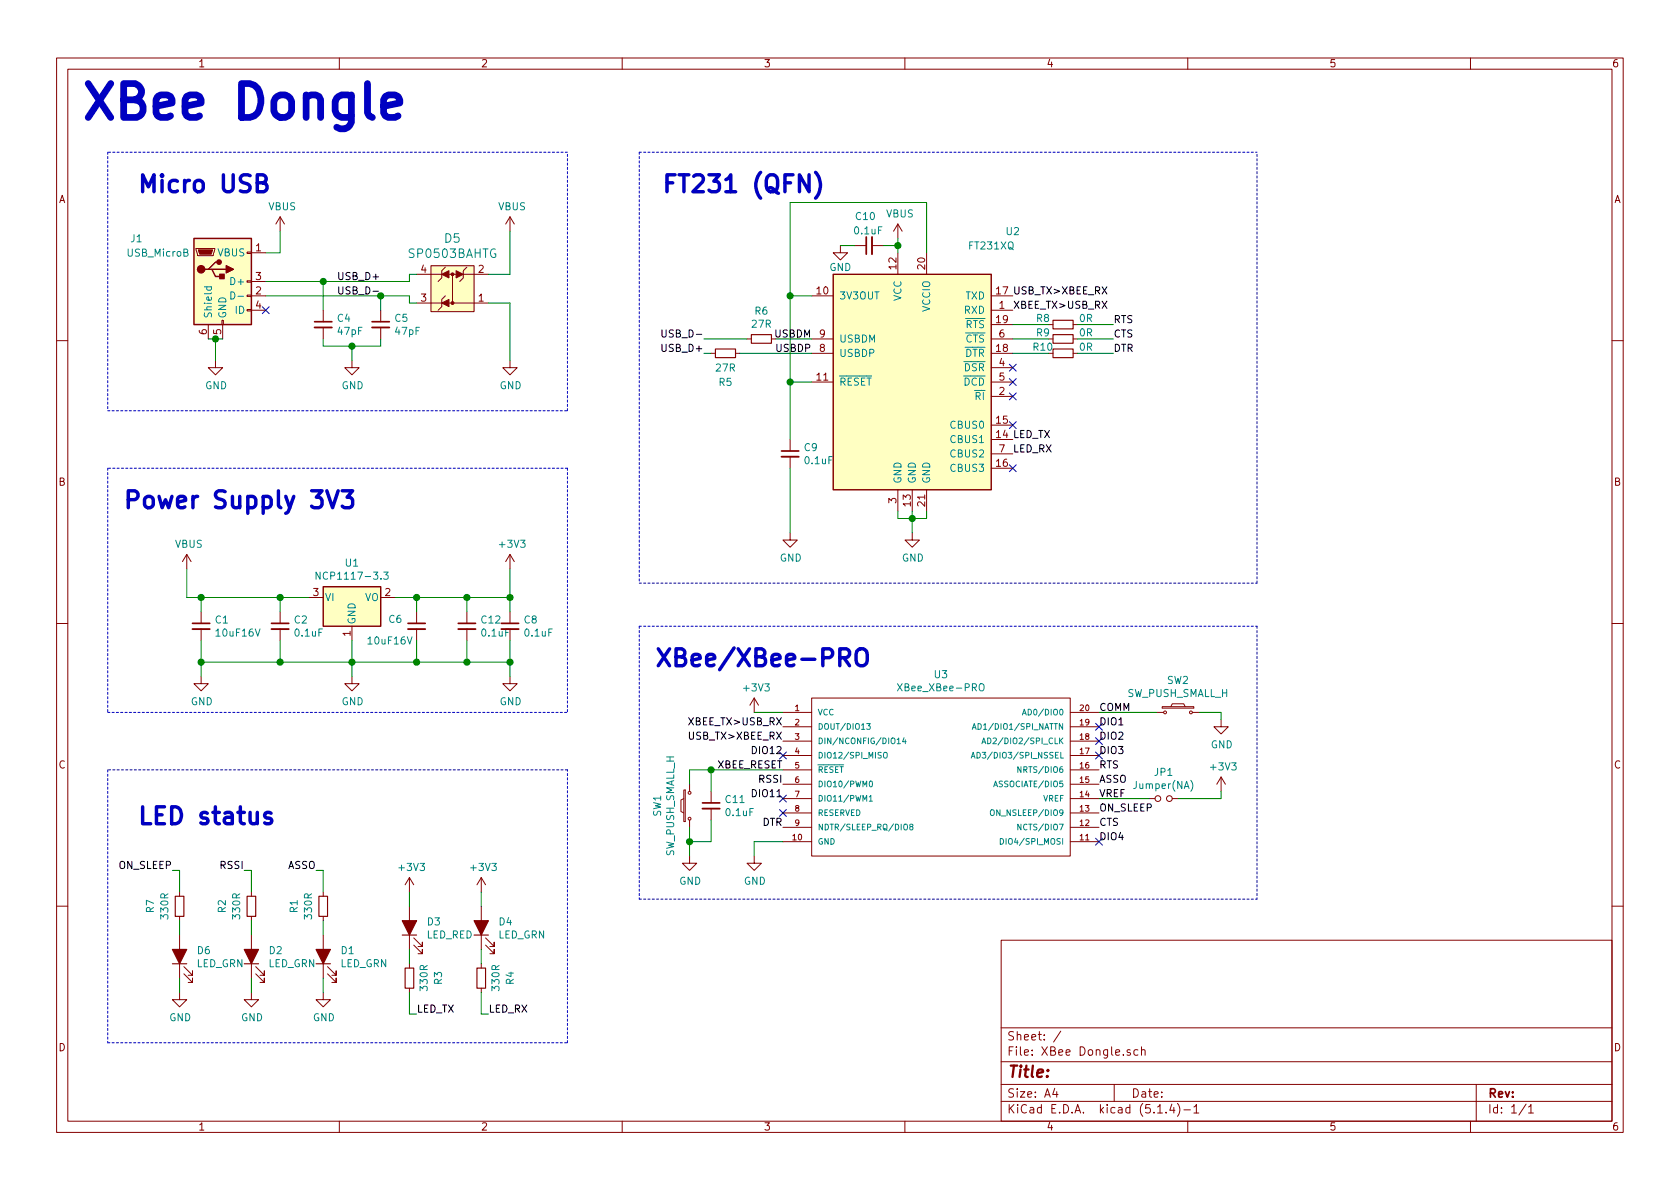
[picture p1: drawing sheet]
<svg xmlns="http://www.w3.org/2000/svg" width="297mm" height="210mm" viewBox="0 0 297 210" stroke-linecap="round" stroke-linejoin="round" font-family="sans-serif">
<g fill="none" stroke="#840000" stroke-width=".18">
<path d="M10 10.3h277v189.9h-277zM12 12.2h273v186.1h-273zM60 10.3v1.9M110 10.3v1.9M160 10.3v1.9M210 10.3v1.9M260 10.3v1.9M49.5 38.3v2.6M49.5 38.3l-.7 1.3M49.5 38.3l.8 1.3M90.2 38.3v2.6M90.2 38.3l-.8 1.3"/>
<path d="M90.2 38.3l.7 1.3M158.7 39.6l-.7 1.3M158.7 39.6v2.6M158.7 39.6l.8 1.3M34.7 43.9h3.3v.3l-.3 1h-2.8zM36.8 57.4v2.5M39.2 56.6h.3v.8h-.3zM39.4 57.4v2.5M43.7 54.7h.7v.3h-.7zM43.7 52.2h.7v.2h-.7zM43.7 49.7h.7v.2h-.7zM43.7 44.6h.7v.2h-.7z"/>
<path d="M44.4 44.7h2.6M44.4 52.3h2.6M44.4 49.8h2.6M44.4 54.9h2.6M57.1 54.9v2M57.1 57.9v2M67.3 54.9v2M67.3 57.9v2M73.7 48.5h4.4M73.7 53.6h4.4M76.2 47h7.6v8.1h-7.6zM78.7 47.2l-.6 .7v1.2l-.6 .7"/>
<path d="M78.7 52.3l-.6 .7v1.2l-.6 .7M79.4 48.5h1.2M79.4 53.6h7M80 48.5v5.1M81.9 48.5h4.5M82.5 47.2l-.6 .7v1.2l-.6 .7M132.1 59.9h.7M136.4 59.9h.8M143.5 59.9h3.8M143.5 52.3h3.8M148.6 43.4v1.3h1.3l-1.3 1.3-1.3-1.3h1.3M151.1 43.4h2.1"/>
<path d="M154.2 43.4h2M158.7 44.7v3.8M163.8 44.7v3.8M175.3 59.9h3.8M175.3 52.3h3.8M175.3 54.9h3.8M175.3 57.4h3.8M185.4 59.9h.8M185.4 57.4h.8M189.7 59.9h.8M189.7 57.4h.8M10 60.2h2"/>
<path d="M38.1 63.7v1.3h1.3l-1.3 1.3-1.3-1.3h1.3M62.2 63.7v1.3h1.3l-1.3 1.3-1.2-1.3h1.2M90.2 63.7v1.3h1.2l-1.2 1.3-1.3-1.3h1.3M125.7 62.5h.8M130 62.5h.8M139.7 77.7v2.1M143.5 62.5h3.8M143.5 67.6h3.8M175.3 62.5h3.8M175.3 67.6h3.8M175.3 77.7h3.8M175.3 75.2h3.8"/>
<path d="M175.3 70.1h3.8M175.3 65h3.8M189.7 62.5h.8M285 60.2h2M33 98l-.7 1.3M33 98v2.6M33 98l.8 1.3M90.2 98l-.8 1.3M90.2 98v2.6M90.2 98l.7 1.3M139.7 94.2v1.3h1.3l-1.3 1.3-1.3-1.3h1.3M139.7 80.8v2"/>
<path d="M158.7 86.6v3.8M161.3 94.2v1.3h1.3l-1.3 1.3-1.3-1.3h1.3M161.3 86.6v3.8M163.8 86.6v3.8M175.3 82.8h3.8M175.3 80.3h3.8M10 110.3h2M35.6 119.6v1.3h1.2l-1.2 1.3-1.3-1.3h1.3M35.6 108.2v2M35.6 111.2v2.1M49.5 108.2v2M49.5 111.2v2.1"/>
<path d="M54.6 105.7h2.5M62.2 119.6v1.3h1.3l-1.3 1.3-1.2-1.3h1.2M62.2 110.7v2.6M67.3 105.7h2.5M73.7 108.2v2M73.7 111.2v2.1M82.5 108.2v2M82.5 111.2v2.1M90.2 119.6v1.3h1.2l-1.2 1.3-1.3-1.3h1.3M90.2 108.2v2M90.2 111.2v2.1M285 110.3h2"/>
<path d="M120.9 139.7h.3v5.6h-.3zM121.9 138.7v1.2M125.7 139.9v2.1M133.3 123.4l-.7 1.3M133.3 123.4v2.6M133.3 123.4l.8 1.3M138.4 126h5.1M138.4 138.7h5.1M138.4 136.1h5.1M138.4 133.6h5.1M138.4 131.1h5.1M138.4 128.5h5.1"/>
<path d="M143.5 123.4h45.7v28h-45.7zM189.2 126h5.1M189.2 138.7h5.1M189.2 136.1h5.1M189.2 133.6h5.1M189.2 131.1h5.1M189.2 128.5h5.1M204.5 126h1.2M205.5 125h5.6v.2h-5.6zM207 125l.3-.5h2l.2 .5M210.8 126h1.3M215.9 127.2v1.3h1.3l-1.3 1.3-1.3-1.3h1.3"/>
<path d="M215.9 137.4l-.8 1.3M215.9 137.4v2.5M215.9 137.4l.8 1.3M31.7 157.7v.8M44.4 157.7v.8M57.1 157.7v.8M72.4 155.2l-.8 1.3M72.4 155.2v2.5M72.4 155.2l.8 1.3M85.1 155.2v2.5M85.1 155.2l-.8 1.3M85.1 155.2l.8 1.3"/>
<path d="M120.9 141.2l-.5 .3v2l.5 .3M121.9 151.4v1.2h1.3l-1.3 1.3-1.3-1.3h1.3M121.9 145v1.3M125.7 143v2M133.3 151.4v1.2h1.3l-1.3 1.3-1.2-1.3h1.2M138.4 148.8h5.1M138.4 146.3h5.1M138.4 143.8h5.1M138.4 141.2h5.1M189.2 148.8h5.1M189.2 146.3h5.1M189.2 143.8h5.1"/>
<path d="M189.2 141.2h5.1M203.2 141.2h1M207.3 141.2h1M10 160.2h2M31.7 175.5v1.3h1.3l-1.3 1.2-1.2-1.2h1.2M31.7 162v.8M31.7 165.3v7.7M32.5 172.2l1.5 1.5v-.7v.7h-.7M32.5 170.9l1.5 1.6v-.8v.8h-.7M44.4 175.5v1.3h1.3l-1.3 1.2-1.2-1.2h1.2M44.4 162v.8M44.4 165.3v7.7"/>
<path d="M45.2 172.2l1.5 1.5v-.7v.7h-.7M45.2 170.9l1.5 1.6v-.8v.8h-.7M57.1 175.5v1.3h1.3l-1.3 1.2-1.2-1.2h1.2M57.1 162v.8M57.1 165.3v7.7M57.9 172.2l1.5 1.5v-.7v.7h-.7M57.9 170.9l1.5 1.6v-.8v.8h-.7M72.4 160.3v7.6M72.4 170.4v.8M72.4 174.7v.8M73.2 167.1l1.5 1.6v-.8v.8h-.8M73.2 165.9l1.5 1.5v-.8v.8h-.8"/>
<path d="M85.1 160.3v7.6M85.1 170.4v.8M85.1 174.7v.8M85.9 167.1l1.5 1.6v-.8v.8h-.8M85.9 165.9l1.5 1.5v-.8v.8h-.8M177 166.3h108v32h-108zM285 160.2h2M60 198.3v1.9M110 198.3v1.9M160 198.3v1.9M177 194.8h108M177 191.8h108"/>
<path d="M177 187.8h108M177 181.8h108M186.5 192.5l-.4 1h1M186.8 193v1M187.6 182.3l-1.3 2M197 191.8v3M199.8 185.7l-.3-.1-.2 .2v.2l.5 .2v.3h-.5M201.2 185.7l-.4-.1-.3 .3 .1 .6h.6M201.8 185.7l.3-.1 .3 .1 .1 .9M201.8 185.1v1.5M204.7 196.8h.8M206.2 196.7v.1"/>
<path d="M207.2 195.2l-.4 1.1h.9M207.5 195.8v1M208.2 195.1a1.71 1.71 0 0 1 0 2.3M209.3 196.3h1.2M210 198.3v1.9M211.1 195.8l.4-.5v1.5M211.1 196.8h.9M260 198.3v1.9M261 191.8v6.5M269.8 195.2l-1.2 2M270.3 195.8l.4-.5v1.5M270.3 196.8h.8"/>
<circle cx="206" cy="126" r=".25"/>
<circle cx="210.6" cy="126" r=".25"/>
<circle cx="121.9" cy="144.8" r=".25"/>
<circle cx="121.9" cy="140.2" r=".25"/>
<circle cx="204.7" cy="141.2" r=".51"/>
<circle cx="206.8" cy="141.2" r=".51"/>
</g>
<g fill="none" stroke="#840000" stroke-width=".2">
<path d="M132.8 59.2h3.6v1.5h-3.6zM186.2 59.2h3.5v1.5h-3.5zM186.2 56.6h3.5v1.6h-3.5zM126.5 61.7h3.5v1.5h-3.5zM186.2 61.7h3.5v1.5h-3.5zM31 158.5h1.5v3.5h-1.5zM43.7 158.5h1.5v3.5h-1.5zM56.4 158.5h1.5v3.5h-1.5zM30.5 170.4h2.5M43.2 170.4h2.5M55.9 170.4h2.5M71.1 165.3h2.6"/>
<path d="M71.6 171.2h1.6v3.5h-1.6zM83.8 165.3h2.6M84.3 171.2h1.6v3.5h-1.6z"/>
</g>
<path d="M55.6 57.9h3.1M65.8 57.9h3M154.2 41.9v3.1M138.2 80.8h3M34 111.2h3.1M48 111.2h3.1M72.1 111.2h3.1M81 111.2h3.1M88.6 111.2h3.1M124.2 143h3.1" fill="none" stroke="#840000" stroke-width=".33"/>
<path d="M55.6 56.9h3.1M65.8 56.9h3M153.2 41.9v3.1M138.2 79.8h3M34 110.2h3.1M48 110.2h3.1M72.1 110.2h3.1M81 110.2h3.1M88.6 110.2h3.1M124.2 142h3.1" fill="none" stroke="#840000" stroke-width=".3"/>
<g fill="none" stroke="#008484" stroke-width=".18">
<path d="M36.1 50.7h1.3M36.6 50.7v.4l.2 .2 .5-.1v-.5M40.8 51.6a.64 .64 0 0 1 .7 .6 .64 .64 0 0 1-.7 .7zM42.1 52.4h1M56.6 101.2v1.2l-.7-1.2v1.2M67.8 101.2h.8l-.4 .4 .4 .2v.5l-.2 .1-.6-.1M153.2 128h.7l-.4 .3 .4 .2-.1 .4-.1 .1-.5-.1M153.8 138.2l.2-.1a.59 .59 0 0 1-.1 1l-.2-.4zM156.3 133.2l.1-.2 .4 .2 .1 .5-.3 .4-.3-.2zM158.6 130.8l.3-.3v1M158.6 131.5h.6M159.8 130.4l-.2 .8h.6"/>
<path d="M160.1 130.8v.7M171.7 134.1l.4-1.1 .3 1.1M171.8 133.8h.5M171.9 129l.4-1 .3 1M172 128.7h.5M172.7 133a.51 .51 0 0 1 .6 .5 .51 .51 0 0 1-.6 .6zM172.9 128a.51 .51 0 0 1 .6 .5 .51 .51 0 0 1-.6 .5zM173.2 121.1l.2-.2a.47 .47 0 0 1 .6 .4l-.1 .7-.2 .2-.4-.1a1 1 0 0 1-.1-1zM173.6 131.5l.3-1 .4 1M173.7 131.2h.5M174.6 130.5a.51 .51 0 0 1 .6 .5 .51 .51 0 0 1-.6 .5zM175.7 139.1l.3-1 .4 1"/>
<path d="M180.5 135.6v1l-.5-1v1M180.8 126.4l.3-1 .4 1M180.9 126.1h.5M210.5 138a1.47 1.47 0 0 1 0 1.9M153.7 140.9l.3-.2v1M153.7 141.7h.6M161 146.2l-.1-.1v-.3h.4v.3l-.4 .2v.4l.1 .1 .3-.1 .1-.1-.2-.4M175.2 143.3l.2-.1 .3 .1 .1 .6-.2 .3h-.2l-.2-.1zM176.9 148.3a.51 .51 0 0 1 .6 .5 .51 .51 0 0 1-.6 .5zM180.5 145.7v1.1l-.5-1.1v1.1"/>
</g>
<g fill="#840000" stroke="#840000" stroke-width=".2">
<path d="M55.9 167.9h2.5l-1.3 2.5z"/>
<path d="M43.2 167.9h2.5l-1.3 2.5z"/>
<path d="M83.8 162.8h2.6l-1.3 2.5z"/>
<path d="M71.1 162.8h2.6l-1.3 2.5z"/>
<path d="M30.5 167.9h2.5l-1.3 2.5z"/>
</g>
<g fill="#ffffc2" stroke="#ffffc2" stroke-width=".18">
<path d="M76.2 47h7.6v8.1h-7.6z"/>
<path d="M34.3 42.2h10.1v15.2h-10.1z"/>
<path d="M57.1 103.8h10.2v6.9h-10.2z"/>
<path d="M147.3 48.5h28v38.1h-28z"/>
</g>
<g fill="#840000" stroke="#840000" stroke-width=".18">
<path d="M80.6 47.9l1.3 .6-1.3 .6z"/>
<path d="M78.1 48.5l1.3-.6v1.2z"/>
<path d="M78.1 53.6l1.3-.6v1.2z"/>
<path d="M35.1 44.2h2.5l-.3 .8h-2z"/>
<circle cx="80" cy="48.5" r=".25"/>
<circle cx="80" cy="53.6" r=".25"/>
</g>
<path d="M34.3 42.2h10.1v15.2h-10.1zM36.8 47.6h.7l.6 1.3h1.3M37.5 47.6h2.5M38.7 46.3h-.6l-1.3 1.3h-.6M147.3 48.5h28v38.1h-28zM57.1 103.8h10.2v6.9h-10.2z" fill="none" stroke="#840000" stroke-width=".25"/>
<g fill="#840000" stroke="#840000" stroke-width=".25">
<path d="M38.9 48.5h.7v.8h-.7z"/>
<path d="M40 47l1.3 .6-1.3 .7z"/>
<circle cx="35.6" cy="47.6" r=".63"/>
<circle cx="38.7" cy="46.3" r=".38"/>
</g>
<g fill="none" stroke="#0000c2" stroke-width=".18" stroke-dasharray=".4 .4">
<path d="M19 26.9v45.7M100.3 26.9h-81.3M113 26.9v76.2M113 26.9h109.2M19 72.6h81.3M100.3 72.6v-45.7M19 82.8v43.2M100.3 82.8v43.2M100.3 82.8h-81.3M113 110.7v48.3M113 110.7h109.2M113 103.1h109.2"/>
<path d="M222.2 110.7v48.3M222.2 103.1v-76.2M19 136.1v48.3M19 126h81.3M100.3 136.1h-81.3M113 159h109.2M19 184.4h81.3M100.3 184.4v-48.3"/>
</g>
<g fill="none" stroke="#008400" stroke-width=".18">
<path d="M36.8 59.9h2.6M38.1 59.9v3.8M47 52.3h25.4v1.3h1.3M49.5 40.9v3.8h-2.5M57.1 49.8v5.1M57.1 59.9v1.3h10.2v-1.3M67.3 52.3v2.6M73.7 48.5h-1.3v1.3h-25.4M86.4 53.6h3.8v10.1M90.2 40.9v7.6h-3.8M124.5 59.9h7.6M137.2 59.9h6.3"/>
<path d="M139.7 52.3h3.8M148.6 43.4h2.5M156.2 43.4h2.5M158.7 42.2v2.5M163.8 44.7v-8.9h-24.1v41.9M179.1 59.9h6.3M179.1 57.4h6.3M190.5 59.9h6.3M190.5 57.4h6.3M62.2 61.2v2.5M124.5 62.5h1.2M130.8 62.5h12.7"/>
<path d="M139.7 67.6h3.8M179.1 62.5h6.3M190.5 62.5h6.3M139.7 82.8v11.4M158.7 90.4v1.3h5.1v-1.3M161.3 90.4v3.8M33 100.6v5.1h21.6M35.6 117.1h54.6M35.6 105.7v2.5M35.6 113.3v6.3M49.5 105.7v2.5M49.5 113.3v3.8"/>
<path d="M62.2 113.3v6.3M69.8 105.7h20.4M73.7 105.7v2.5M73.7 113.3v3.8M82.5 105.7v2.5M82.5 113.3v3.8M90.2 100.6v7.6M90.2 113.3v6.3M125.7 136.1v3.8M133.3 126h5.1M138.4 136.1h-16.5v2.6M194.3 126h10.2"/>
<path d="M212.1 126h3.8v1.2M215.9 139.9v1.3h-7.6M30.5 153.9h1.2v3.8M43.2 153.9h1.2v3.8M55.9 153.9h1.2v3.8M72.4 157.7v2.6M85.1 157.7v2.6M121.9 146.3v5.1M125.7 145v3.8h-3.8M138.4 148.8h-5.1v2.6M194.3 141.2h8.9M31.7 162.8v2.5"/>
<path d="M31.7 173v2.5M44.4 162.8v2.5M44.4 173v2.5M57.1 162.8v2.5M57.1 173v2.5M72.4 175.5v3.8h1.3M72.4 167.9v2.5M85.1 167.9v2.5M85.1 175.5v3.8h1.3"/>
</g>
<path d="M59.9 50.7v1.1l.2 .2 .4-.1 .1-.1v-1.1M117 58.3v1.1l.3 .2h.4l.1-.2v-1.1" fill="none" stroke="#000" stroke-width=".18"/>
<path d="M67.8 18.8l2.9-.6v-.6l-.3-.5-.6-.3h-1.1l-.6 .3-.3 .5v2.3l.3 .6 .6 .3h1.1l.6-.3" fill="none" stroke="#0000c2" stroke-width="1.2"/>
<path d="M45.5 32.3h1a.72 .72 0 0 0 .6-.7 .72 .72 0 0 0-.6-.7h-1v3h1.1a.8 .8 0 0 0 .6-.8 .8 .8 0 0 0-.7-.8M143.1 30.9v3l-1.7-3v3M144.2 30.5a3.4 3.4 0 0 1 0 4.5M57.8 86.8l1 3 1-3M60.5 86.8h1.9l-1 1.1a.78 .78 0 0 1 1 .6v.7l-.3 .4-.3 .2h-.9l-.4-.3M148.5 116.3h1.1a.81 .81 0 0 0 .6-.8 .81 .81 0 0 0-.6-.8h-1.1v3M149.2 116.3l1 1.4M151.8 114.9a.99 .99 0 0 1 1-.1 .99 .99 0 0 1 .5 .9v1a.99 .99 0 0 1-1 1.1 .99 .99 0 0 1-.9-1.1v-1l.1-.5zM47.9 143.8a.7 .7 0 0 0-1.1 .3l.1 .4 1 .3 .2 .3-.2 .4-.3 .2h-.5l-.3-.2" fill="none" stroke="#0000c2" stroke-width=".61"/>
<g fill="#008400" stroke="#008400" stroke-width=".25">
<circle cx="161.3" cy="91.7" r=".51"/>
<circle cx="49.5" cy="117.1" r=".51"/>
<circle cx="73.7" cy="117.1" r=".51"/>
<circle cx="73.7" cy="105.7" r=".51"/>
<circle cx="139.7" cy="52.3" r=".51"/>
<circle cx="90.2" cy="117.1" r=".51"/>
<circle cx="90.2" cy="105.7" r=".51"/>
<circle cx="62.2" cy="117.1" r=".51"/>
<circle cx="35.6" cy="105.7" r=".51"/>
<circle cx="158.8" cy="43.4" r=".51"/>
<circle cx="67.3" cy="52.3" r=".51"/>
<circle cx="82.6" cy="105.7" r=".51"/>
<circle cx="49.5" cy="105.7" r=".51"/>
<circle cx="57.2" cy="49.8" r=".51"/>
<circle cx="139.7" cy="67.6" r=".51"/>
<circle cx="62.2" cy="61.2" r=".51"/>
<circle cx="121.9" cy="148.8" r=".51"/>
<circle cx="82.6" cy="117.1" r=".51"/>
<circle cx="35.6" cy="117.1" r=".51"/>
<circle cx="38.1" cy="59.9" r=".51"/>
<circle cx="125.7" cy="136.1" r=".51"/>
</g>
<g fill="none" stroke="#000084" stroke-width=".18">
<path d="M46.4 54.2l1.2 1.3M47.6 54.2l-1.2 1.3M178.5 74.6l1.2 1.2M178.5 64.4l1.2 1.2M178.5 66.9l1.2 1.3M178.5 69.5l1.2 1.2M179.7 74.6l-1.2 1.2M179.7 64.4l-1.2 1.2M179.7 66.9l-1.2 1.3M179.7 69.5l-1.2 1.2M178.5 82.2l1.2 1.2M179.7 82.2l-1.2 1.2"/>
<path d="M137.8 133l1.2 1.2M139 133l-1.2 1.2M193.7 127.9l1.2 1.2M193.7 130.4l1.2 1.3M193.7 133l1.2 1.2M194.9 127.9l-1.2 1.2M194.9 130.4l-1.2 1.3M194.9 133l-1.2 1.2M137.8 143.1l1.2 1.3M137.8 140.6l1.2 1.2M139 143.1l-1.2 1.3M139 140.6l-1.2 1.2"/>
<path d="M193.7 148.2l1.2 1.2M194.9 148.2l-1.2 1.2"/>
</g>
<text font-size="8.3" fill="#0000c2" x="14" y="21.1">XBee Dongle</text>
<g font-size="4.2" fill="#0000c2">
<text x="24.1" y="34.1">Micro USB</text>
<text x="116.8" y="34.1">FT231 (QFN)</text>
<text x="21.6" y="89.9">Power Supply 3V3</text>
<text x="115.6" y="117.9">XBee/XBee-PRO</text>
<text x="24.1" y="145.8">LED status</text>
</g>
<text font-size="2.8" fill="#840000" x="178" y="190.5">Title:</text>
<g font-size="2.1" fill="#008484">
<text x="72.5" y="45.6">SP0503BAHTG</text>
<text x="78.6" y="42.9">D5</text>
</g>
<g font-size="2.1" fill="#840000">
<text x="178" y="184">Sheet: /</text>
<text x="178" y="186.7">File: XBee Dongle.sch</text>
<text x="178" y="196.9">KiCad E.D.A. kicad (5.1.4)-1</text>
<text x="178" y="194.1">Size: A4</text>
<text x="200" y="194.1">Date:</text>
<text x="263" y="194.1">Rev:</text>
<text x="263" y="196.9">Id: 1/1</text>
</g>
<g font-size="1.8" fill="#840000">
<text x="35" y="11.9">1</text>
<text x="85" y="11.9">2</text>
<text x="135" y="11.9">3</text>
<text x="185" y="11.9">4</text>
<text x="235" y="11.9">5</text>
<text x="285" y="11.9">6</text>
<text x="10.4" y="35.9">A</text>
<text x="285.4" y="35.9">A</text>
<text x="45.2" y="44.4">1</text>
<text x="158.5" y="47.6" transform="rotate(-90 158.5 47.6)">12</text>
<text x="163.6" y="47.6" transform="rotate(-90 163.6 47.6)">20</text>
<text x="45.2" y="52.1">2</text>
<text x="45.2" y="49.5">3</text>
<text x="74.4" y="53.3">3</text>
<text x="74.4" y="48.3">4</text>
<text x="84.6" y="53.3">1</text>
<text x="84.6" y="48.3">2</text>
<text x="144.4" y="52.1">10</text>
<text x="36.6" y="59.2" transform="rotate(-90 36.6 59.2)">6</text>
<text x="39.1" y="59.2" transform="rotate(-90 39.1 59.2)">5</text>
<text x="45.2" y="54.6">4</text>
<text x="144.9" y="59.7">9</text>
<text x="176.2" y="57.1">19</text>
<text x="176.7" y="54.6">1</text>
<text x="176.7" y="59.7">6</text>
<text x="144.9" y="62.2">8</text>
<text x="176.2" y="62.2">18</text>
<text x="176.7" y="64.8">4</text>
<text x="144.4" y="67.3">11</text>
<text x="176.7" y="69.8">2</text>
<text x="176.7" y="67.3">5</text>
<text x="176.2" y="74.9">15</text>
<text x="176.2" y="82.5">16</text>
<text x="176.7" y="80">7</text>
<text x="10.4" y="85.9">B</text>
<text x="158.5" y="89" transform="rotate(-90 158.5 89)">3</text>
<text x="161" y="89.5" transform="rotate(-90 161 89.5)">13</text>
<text x="163.6" y="89.5" transform="rotate(-90 163.6 89.5)">21</text>
<text x="285.4" y="85.9">B</text>
<text x="55.4" y="105.4">3</text>
<text x="68.1" y="105.4">2</text>
<text x="62" y="112.5" transform="rotate(-90 62 112.5)">1</text>
<text x="10.4" y="135.9">C</text>
<text x="285.4" y="135.9">C</text>
<text x="10.4" y="185.9">D</text>
<text x="285.4" y="185.9">D</text>
<text x="35" y="199.9">1</text>
<text x="85" y="199.9">2</text>
<text x="135" y="199.9">3</text>
<text x="185" y="199.9">4</text>
<text x="235" y="199.9">5</text>
<text x="285" y="199.9">6</text>
</g>
<g font-size="1.8" fill="#008484">
<text x="47.5" y="37.2">VBUS</text>
<text x="88.1" y="37.2">VBUS</text>
<text x="151.2" y="41.4">0.1uF</text>
<text x="151.4" y="38.9">C10</text>
<text x="156.7" y="38.4">VBUS</text>
<text x="178" y="41.6">U2</text>
<text x="22.6" y="45.4">USB_MicroB</text>
<text x="23.2" y="42.8">J1</text>
<text x="38.5" y="45.3">VBUS</text>
<text x="146.6" y="47.9">GND</text>
<text x="171.4" y="44.1">FT231XQ</text>
<text x="41.1" y="50.4">D+</text>
<text x="148.3" y="53">3V3OUT</text>
<text x="159.4" y="53.3" transform="rotate(-90 159.4 53.3)">VCC</text>
<text x="170.7" y="53">TXD</text>
<text x="37.5" y="56.4" transform="rotate(-90 37.5 56.4)">Shield</text>
<text x="40" y="56.4" transform="rotate(-90 40 56.4)">GND</text>
<text x="41.7" y="55.5">ID</text>
<text x="59.7" y="56.9">C4</text>
<text x="59.8" y="59.2">47pF</text>
<text x="69.8" y="56.9">C5</text>
<text x="70" y="59.2">47pF</text>
<text x="133" y="58">27R</text>
<text x="133.5" y="55.6">R6</text>
<text x="164.5" y="55.1" transform="rotate(-90 164.5 55.1)">VCCIO</text>
<text x="170.5" y="55.5">RXD</text>
<text x="170.7" y="58">RTS</text>
<text x="183.3" y="59.5">R9</text>
<text x="183.3" y="56.9">R8</text>
<text x="190.9" y="59.5">0R</text>
<text x="190.9" y="56.9">0R</text>
<text x="126.6" y="65.7">27R</text>
<text x="148.3" y="63.1">USBDP</text>
<text x="148.3" y="60.6">USBDM</text>
<text x="170.5" y="65.7">DSR</text>
<text x="170.6" y="63.1">DTR</text>
<text x="170.7" y="60.6">CTS</text>
<text x="182.8" y="62">R10</text>
<text x="190.9" y="62">0R</text>
<text x="36.3" y="68.8">GND</text>
<text x="60.4" y="68.8">GND</text>
<text x="88.3" y="68.8">GND</text>
<text x="127.2" y="68.2">R5</text>
<text x="148.3" y="68.2">RESET</text>
<text x="170.4" y="68.2">DCD</text>
<text x="172.5" y="70.7">RI</text>
<text x="168.2" y="75.8">CBUS0</text>
<text x="142.2" y="79.8">C9</text>
<text x="142.4" y="82.1">0.1uF</text>
<text x="168.2" y="78.4">CBUS1</text>
<text x="168.2" y="83.4">CBUS3</text>
<text x="168.2" y="80.9">CBUS2</text>
<text x="159.4" y="85.6" transform="rotate(-90 159.4 85.6)">GND</text>
<text x="161.9" y="85.6" transform="rotate(-90 161.9 85.6)">GND</text>
<text x="164.5" y="85.6" transform="rotate(-90 164.5 85.6)">GND</text>
<text x="31" y="96.9">VBUS</text>
<text x="61.1" y="100.2">U1</text>
<text x="88.5" y="96.9">+3V3</text>
<text x="137.9" y="99.3">GND</text>
<text x="159.5" y="99.3">GND</text>
<text x="56.9" y="102.5">NCP1117-3.3</text>
<text x="57.4" y="106.3">VI</text>
<text x="64.5" y="106.3">VO</text>
<text x="38.1" y="110.3">C1</text>
<text x="38.4" y="112.6">10uF16V</text>
<text x="52.1" y="110.3">C2</text>
<text x="52.2" y="112.6">0.1uF</text>
<text x="62.9" y="110.5" transform="rotate(-90 62.9 110.5)">GND</text>
<text x="65.3" y="114">10uF16V</text>
<text x="68.8" y="110.2">C6</text>
<text x="85.2" y="110.3">C12</text>
<text x="85.3" y="112.6">0.1uF</text>
<text x="92.7" y="110.3">C8</text>
<text x="92.9" y="112.6">0.1uF</text>
<text x="165.3" y="119.9">U3</text>
<text x="33.7" y="124.7">GND</text>
<text x="60.4" y="124.7">GND</text>
<text x="88.3" y="124.7">GND</text>
<text x="131.6" y="122.3">+3V3</text>
<text x="159.3" y="122.2">XBee_XBee-PRO</text>
<text x="199.2" y="123.3">SW_PUSH_SMALL_H</text>
<text x="206.4" y="120.9">SW2</text>
<text x="204.2" y="137.2">JP1</text>
<text x="214.1" y="132.3">GND</text>
<text x="214.2" y="136.2">+3V3</text>
<text x="128.3" y="142">C11</text>
<text x="200.7" y="139.5">Jumper(NA)</text>
<text x="116.9" y="144.4" transform="rotate(-90 116.9 144.4)">SW1</text>
<text x="128.4" y="144.3">0.1uF</text>
<text x="70.7" y="154">+3V3</text>
<text x="83.4" y="154">+3V3</text>
<text x="119.2" y="151.5" transform="rotate(-90 119.2 151.5)">SW_PUSH_SMALL_H</text>
<text x="27.2" y="161.4" transform="rotate(-90 27.2 161.4)">R7</text>
<text x="39.9" y="161.4" transform="rotate(-90 39.9 161.4)">R2</text>
<text x="52.6" y="161.4" transform="rotate(-90 52.6 161.4)">R1</text>
<text x="120.1" y="156.5">GND</text>
<text x="131.5" y="156.5">GND</text>
<text x="29.8" y="162.4" transform="rotate(-90 29.8 162.4)">330R</text>
<text x="42.5" y="162.4" transform="rotate(-90 42.5 162.4)">330R</text>
<text x="55.2" y="162.4" transform="rotate(-90 55.2 162.4)">330R</text>
<text x="75.4" y="166">LED_RED</text>
<text x="75.6" y="163.6">D3</text>
<text x="88.1" y="166">LED_GRN</text>
<text x="88.3" y="163.6">D4</text>
<text x="34.7" y="171">LED_GRN</text>
<text x="34.9" y="168.7">D6</text>
<text x="47.4" y="171">LED_GRN</text>
<text x="47.6" y="168.7">D2</text>
<text x="60.1" y="171">LED_GRN</text>
<text x="60.4" y="168.7">D1</text>
<text x="75.6" y="175.1" transform="rotate(-90 75.6 175.1)">330R</text>
<text x="78.2" y="174.1" transform="rotate(-90 78.2 174.1)">R3</text>
<text x="88.3" y="175.1" transform="rotate(-90 88.3 175.1)">330R</text>
<text x="90.9" y="174.1" transform="rotate(-90 90.9 174.1)">R4</text>
<text x="29.9" y="180.6">GND</text>
<text x="42.6" y="180.6">GND</text>
<text x="55.3" y="180.6">GND</text>
</g>
<g font-size="1.8">
<text x="60.3" y="49.5">USB_D+</text>
<text x="60.7" y="52.1">USB_D-</text>
<text x="176.2" y="52.1">17 USB_TX&gt;XBEE_RX</text>
<text x="117.9" y="59.7">USB_D-</text>
<text x="137" y="59.7">USBDM</text>
<text x="179.1" y="54.6">XBEE_TX&gt;USB_RX</text>
<text x="196.8" y="57.1">RTS</text>
<text x="196.8" y="59.7">CTS</text>
<text x="117.4" y="62.2">USB_D+</text>
<text x="137.3" y="62.2">USBDP</text>
<text x="196.8" y="62.2">DTR</text>
<text x="176.2" y="77.5">14 LED_TX</text>
<text x="179.1" y="80">LED_RX</text>
<text x="194.3" y="125.7">COMM</text>
<text x="122.2" y="128.3">XBEE_TX&gt;USB_RX</text>
<text x="122.2" y="130.8">USB_TX&gt;XBEE_RX</text>
<text x="194.3" y="130.8">DIO2</text>
<text x="194.3" y="128.3">DIO1</text>
<text x="126.7" y="135.9">XBEE_RESET</text>
<text x="133.3" y="133.3">DIO12</text>
<text x="194.3" y="133.3">DIO3</text>
<text x="194.3" y="135.9">RTS</text>
<text x="133.3" y="141">DIO11</text>
<text x="134.3" y="138.4">RSSI</text>
<text x="194.3" y="143.5">ON_SLEEP</text>
<text x="194.3" y="138.4">ASSO</text>
<text x="194.3" y="141">VREF</text>
<text x="134.8" y="146">DTR</text>
<text x="194.3" y="148.6">DIO4</text>
<text x="194.3" y="146">CTS</text>
<text x="21" y="153.7">ON_SLEEP</text>
<text x="39" y="153.7">RSSI</text>
<text x="50.9" y="153.7">ASSO</text>
<text x="73.7" y="179.1">LED_TX</text>
<text x="86.4" y="179.1">LED_RX</text>
</g>
<g font-size="1.4" fill="#840000">
<text x="140.6" y="125.7">1</text>
<text x="191" y="125.7">20</text>
<text x="140.6" y="128.3">2</text>
<text x="140.6" y="130.8">3</text>
<text x="191" y="130.8">18</text>
<text x="191" y="128.3">19</text>
<text x="140.6" y="133.3">4</text>
<text x="140.6" y="135.9">5</text>
<text x="191" y="135.9">16</text>
<text x="191" y="133.3">17</text>
<text x="140.6" y="138.4">6</text>
<text x="140.6" y="141">7</text>
<text x="140.6" y="143.5">8</text>
<text x="191" y="143.5">13</text>
<text x="191" y="141">14</text>
<text x="191" y="138.4">15</text>
<text x="140.2" y="148.6">10</text>
<text x="140.6" y="146">9</text>
<text x="191" y="148.6">11</text>
<text x="191" y="146">12</text>
</g>
<g font-size="1.4" fill="#008484">
<text x="144.5" y="126.5">VCC</text>
<text x="144.5" y="129">DOUT/DIO13</text>
<text x="144.5" y="131.6">DIN/NCONFIG/DIO14</text>
<text x="173.4" y="129">AD1/DIO1/SPI_NATTN</text>
<text x="175.3" y="131.6">AD2/DIO2/SPI_CLK</text>
<text x="181.7" y="126.5">AD0/DIO0</text>
<text x="144.5" y="134.1">DIO12/SPI_MISO</text>
<text x="144.5" y="136.6">RESET</text>
<text x="173.5" y="134.1">AD3/DIO3/SPI_NSSEL</text>
<text x="180.7" y="136.6">NRTS/DIO6</text>
<text x="144.5" y="139.2">DIO10/PWM0</text>
<text x="144.5" y="141.7">DIO11/PWM1</text>
<text x="176.3" y="139.2">ASSOCIATE/DIO5</text>
<text x="184.4" y="141.7">VREF</text>
<text x="144.5" y="149.3">GND</text>
<text x="144.5" y="146.8">NDTR/SLEEP_RQ/DIO8</text>
<text x="144.5" y="144.3">RESERVED</text>
<text x="175.9" y="144.3">ON_NSLEEP/DIO9</text>
<text x="177.8" y="149.3">DIO4/SPI_MOSI</text>
<text x="180.7" y="146.8">NCTS/DIO7</text>
</g>
</svg>
